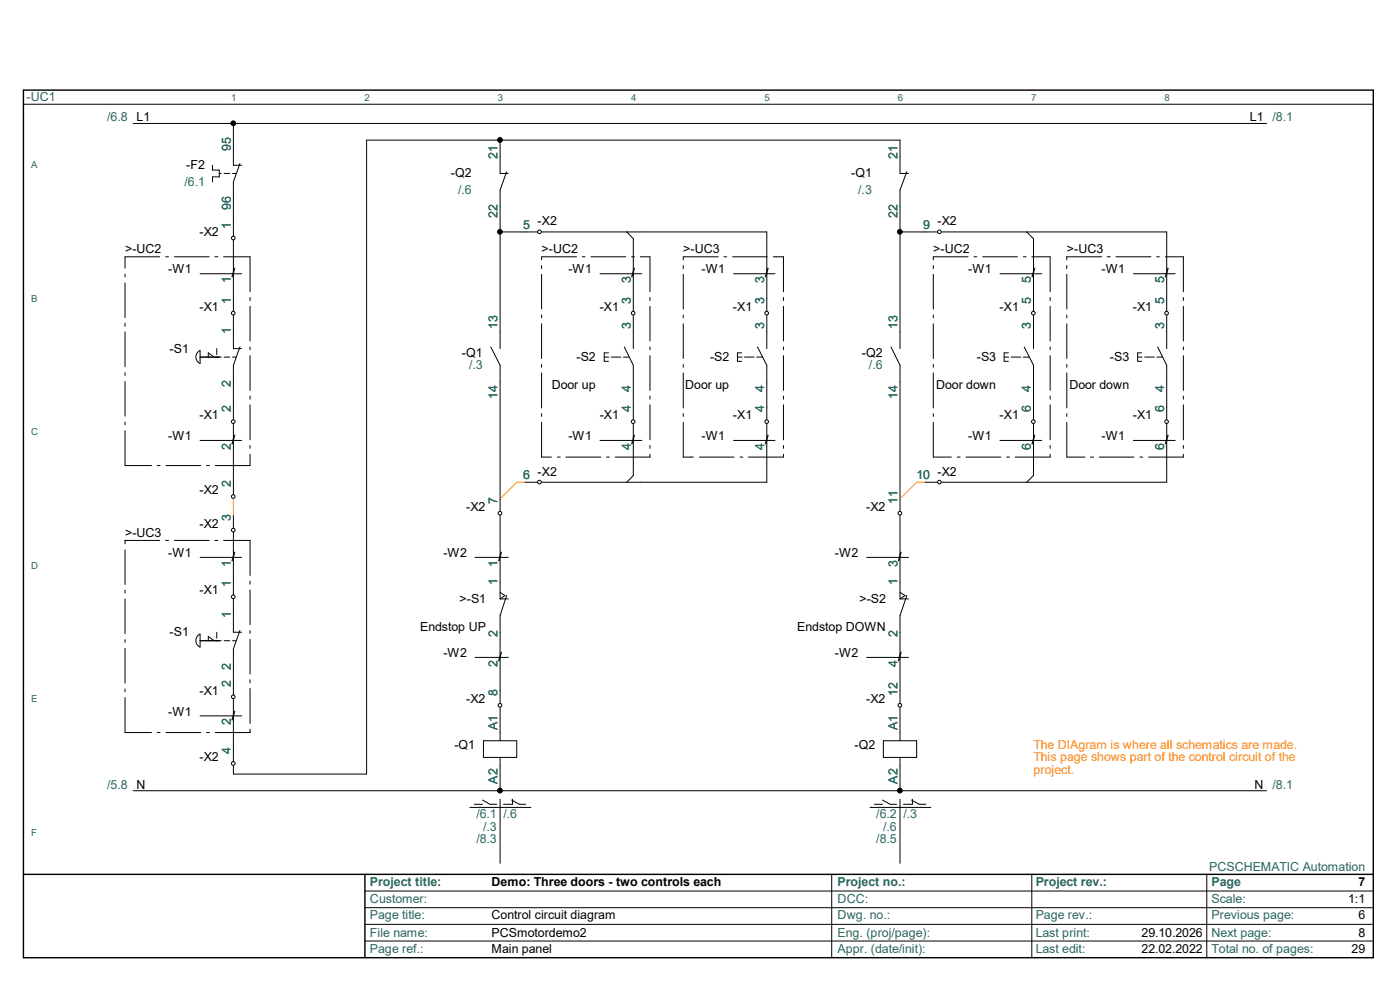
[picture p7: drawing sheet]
<svg xmlns="http://www.w3.org/2000/svg" width="420mm" height="297mm" viewBox="0 0 420 297" stroke-linecap="round" stroke-linejoin="round" font-family="sans-serif">
<path d="M7 27h405v260h-405zM7 262h405M109.5 262v25" fill="none" stroke="#000" stroke-width=".42"/>
<g fill="none" stroke="#000" stroke-width=".3">
<path d="M7.3 31.2h404.7M40 37h340M70 37v12.5h2.5M63.8 49.5v1.5h2v2h-2v1.5M65.8 52h.6M67.2 52h1.7M69.8 52h1.1M72 49l-2 5.5v16.3M150 42v10h2.5M152 51.5l-2 5.5v47.5M272 51.5l-2 5.5v47.5M272.5 52h-2.5v-10h-160v190h-40v-2.5"/>
<path d="M47.9 77h-10.4v3.3M49.7 77h.8M52.3 77h10.4M64.4 77h1M67.1 77h7.9v10.5M70 72v21.2M150 69.5h11.3M162.5 69.5h67.5v23.7M162.5 79.6v.9M173 77h-10.5v.9M174.7 77h.8M177.3 77h10.4"/>
<path d="M188 69.5l2 2v21.7M189.5 77h.8M192.1 77h2.9v10.5M205 79.6v.9M215.5 77h-10.5v.9M217.2 77h.8M219.8 77h10.4M232 77h3v10.5M270 69.5h11.3M280 79.6v.9M282.5 69.5h67.5v23.7M290.4 77h-10.4v.9"/>
<path d="M292.2 77h.8M294.8 77h10.4M307 77h.8M308 69.5l2 2v21.7M309.5 77h5.5v10.5M320 79.6v.9M330.5 77h-10.5v.9M332.1 77h1M334.8 77h10.5M347 77h.8M349.6 77h5.4v10.5M37.5 82.1v.9"/>
<path d="M37.5 84.8v10.4M37.5 96.9v.9M37.5 99.5v10.4M60 82h12.5M70 94.5v10h2.5M75 89.2v.9M75 91.8v10.4M162.5 82.2v10.4M162.5 94.4v.9M162.5 97v10.4M180 82h12.5M190 94.5v10"/>
<path d="M195 89.2v.9M195 91.8v10.4M205 82.2v10.4M205 94.4v.9M205 97v10.4M220 82h12.5M230 94.5v10M235 89.2v.9M235 91.8v10.4M280 82.2v10.4M280 94.4v.9M280 97v10.4"/>
<path d="M300 82h12.5M310 94.5v10M315 89.2v.9M315 91.8v10.4M320 82.2v10.4M320 94.4v.9M320 97v10.4M340 82h12.6M350 94.5v10M355 89.2v.9M355 91.8v10.4M37.5 111.7v.8"/>
<path d="M37.5 114.3v10.4M60 108.9a2.16 2.16 0 0 1-1.2-1.9 2.16 2.16 0 0 1 1.2-2v4M60 107h6.4M62.5 107v-1.3l1.8 1.3M65 104.5v1.8M67.2 107h1.7M69.8 107h1M72 104l-2 5.5v16.2M75 104v.8M75 106.6v10.4M75 118.7v.9M147.2 104l2.8 5.5v43.7"/>
<path d="M162.5 109.2v.9M162.5 111.8v10.5M181.3 107h1.3M182.5 105.7h-1.2v2.6h1.2M183.4 107h2.9M187 107h1.7M187.3 104l2.7 5.5v16.2M195 104v.8M195 106.6v10.4M195 118.7v.9M205 109.2v.9M205 111.8v10.5"/>
<path d="M221.2 107h1.5M222.5 105.7h-1.3v2.6h1.3M223.4 107h2.8M227 107h1.8M227.2 104l2.8 5.5v16.2M235 104v.8M235 106.6v10.4M235 118.7v.9M267.3 104l2.7 5.5v43.7M280 109.2v.9M280 111.8v10.5M301.2 107h1.4"/>
<path d="M302.5 105.7h-1.3v2.6h1.3M303.4 107h2.8M307 107h1.8M307.3 104l2.7 5.5v16.2M315 104v.8M315 106.6v10.4M315 118.7v.9M320 109.2v.9M320 111.8v10.5M341.3 107h1.3M342.5 105.7h-1.2v2.6h1.2M343.4 107h2.9"/>
<path d="M347 107h1.7M347.3 104l2.7 5.5v16.2M355 104v.8M355 106.6v10.4M355 118.7v.9M37.5 129v10.5h8M37.5 126.5v.8M47.2 139.5h.8M49.8 139.5h10.4M60 132h12.5M62 139.5h.8M70 127v21.3"/>
<path d="M75 121.3v10.5M75 133.5v.9M75 136.1v3.4h-10.4M162.5 126.6v10.4h2.9M162.5 124v.8M167.2 137h.9M169.8 137h10.5M180 132h12.5M181.9 137h.9M190 127v15.5l-2 2M195 121.3v10.5M195 133.5v.9"/>
<path d="M195 136.1v.9h-10.4M205 126.6v10.4h3M205 124v.8M209.8 137h10.4M220 132h12.5M222 137h.8M230 127v17.5h-67.5M235 136.1v.9h-10.5M235 121.3v10.5M235 133.5v.9M280 126.6v10.4h5.4M280 124v.8"/>
<path d="M287.2 137h.8M289.8 137h10.4M300 132h12.5M302 137h.9M310 127v15.5l-2 2M315 136.1v.9h-10.5M315 121.3v10.5M315 133.5v.9M320 126.6v10.4h5.5M320 124v.8M327.2 137h.9M329.8 137h10.4"/>
<path d="M340 132h12.6M342 137h.8M350 127v17.5h-67.5M355 136.1v.9h-10.4M355 121.3v10.5M355 133.5v.9M70 154.5v3.7M70 159.5v18.7M150 154.5v25M157.5 144.5h3.8M270 154.5v25M277.5 144.5h3.8"/>
<path d="M37.5 164.8v10.4M37.5 176.9v.9M37.5 179.5v10.4M47.9 162h-10.4v1M49.7 162h.8M52.3 162h10.4M60 167h12.5M64.4 162h1M67.1 162h7.9v10.5M70 179.5v10h2.5M75 174.2v.9M75 176.8v10.4"/>
<path d="M142.5 167h10M150 179.5h2.5M150 177.5l1.5 1-1.5 1M152 178.5l-2 6v26.2M260 167h12.5M270 179.5h2.5M270 177.5l1.5 1-1.5 1M272 178.5l-2 6v26.2M37.5 191.7v.8M37.5 194.3v10.4M60 190v3.9a2.16 2.16 0 0 1-1.2-1.9 2.16 2.16 0 0 1 1.2-2M60 192h6.4"/>
<path d="M62.5 192v-1.2l1.8 1.2M65 189.5v1.8M67.2 192h1.7M69.8 192h1M72 189l-2 5.5v13.8M75 189v.8M75 191.6v10.4M142.5 197h10M260 197h12.5M37.5 206.5v.8M37.5 209v10.5h8M47.2 219.5h.8"/>
<path d="M49.8 219.5h10.4M60 214.5h12.5M62 219.5h.8M70 209.5v18.8M75 203.7v.9M75 206.3v10.5M75 218.5v1h-10.4M150 212v10M270 212v10M40 237h340M144.8 239.8l2.2 1.2h2M145 222h10v5h-10z"/>
<path d="M150 227v10M150 239.5v19.2M153.5 239.8l2.3 1.2h1.9M153.8 239.5v1.5h-2.8M264.8 239.8l2.2 1.2h2M265 222h10v5h-10zM270 227v10M270 239.5v19.2M273.5 239.8l2.3 1.2h2M273.7 239.5v1.5h-2.7M141 242h18.3M142.2 241h2.6"/>
<path d="M261 242h18.2M262.3 241h2.5M109.5 272h302.2M109.5 277h302.2M109.5 267h302.5M249.5 262v25M309.5 262v25M362 262v25M109.5 282h302.2"/>
<circle cx="70" cy="37" r=".72"/>
<circle cx="150" cy="42" r=".72"/>
<circle cx="70" cy="71.3" r=".55"/>
<circle cx="150" cy="69.5" r=".72"/>
<circle cx="161.8" cy="69.5" r=".55"/>
<circle cx="270" cy="69.5" r=".72"/>
<circle cx="281.8" cy="69.5" r=".55"/>
<circle cx="70" cy="93.9" r=".55"/>
<circle cx="189.9" cy="93.9" r=".55"/>
<circle cx="230" cy="93.9" r=".55"/>
<circle cx="310" cy="93.9" r=".55"/>
<circle cx="350" cy="93.9" r=".55"/>
<circle cx="70" cy="126.4" r=".55"/>
<circle cx="189.9" cy="126.4" r=".55"/>
<circle cx="230" cy="126.4" r=".55"/>
<circle cx="310" cy="126.4" r=".55"/>
<circle cx="350" cy="126.4" r=".55"/>
<circle cx="70" cy="148.8" r=".55"/>
<circle cx="70" cy="158.9" r=".55"/>
<circle cx="150" cy="153.8" r=".55"/>
<circle cx="161.8" cy="144.5" r=".55"/>
<circle cx="270" cy="153.8" r=".55"/>
<circle cx="281.8" cy="144.5" r=".55"/>
<circle cx="70" cy="178.9" r=".55"/>
<circle cx="70" cy="208.8" r=".55"/>
<circle cx="150" cy="211.4" r=".55"/>
<circle cx="270" cy="211.4" r=".55"/>
<circle cx="70" cy="228.8" r=".55"/>
<circle cx="150" cy="236.9" r=".72"/>
<circle cx="270" cy="236.9" r=".72"/>
</g>
<g fill="#000">
<circle cx="70" cy="37" r=".72"/>
<circle cx="150" cy="42" r=".72"/>
<circle cx="150" cy="69.5" r=".72"/>
<circle cx="270" cy="69.5" r=".72"/>
<circle cx="150" cy="236.9" r=".72"/>
<circle cx="270" cy="236.9" r=".72"/>
</g>
<path d="M70 149.5v5M157.5 144.5h-2.5l-5 5M277.5 144.5h-2.5l-5 5" fill="none" stroke="#ff8000" stroke-width=".3"/>
<g font-size="3.7" fill="#27675f">
<text x="8" y="30.2">-UC1</text>
<text x="32.2" y="36.4">/6.8</text>
<text x="381.8" y="36.4">/8.1</text>
<text x="69.2" y="45.2" transform="rotate(-90 69.2 45.2)">95</text>
<text x="149.3" y="47.8" transform="rotate(-90 149.3 47.8)">21</text>
<text x="269.2" y="47.8" transform="rotate(-90 269.2 47.8)">21</text>
<text x="55.4" y="55.7">/6.1</text>
<text x="137.4" y="58.2">/.6</text>
<text x="257.5" y="58.2">/.3</text>
<text x="69.2" y="63" transform="rotate(-90 69.2 63)">96</text>
<text x="149.3" y="65.4" transform="rotate(-90 149.3 65.4)">22</text>
<text x="269.2" y="65.4" transform="rotate(-90 269.2 65.4)">22</text>
<text x="69.2" y="68.5" transform="rotate(-90 69.2 68.5)">1</text>
<text x="157" y="68.7">5</text>
<text x="276.9" y="68.7">9</text>
<text x="69.2" y="84.8" transform="rotate(-90 69.2 84.8)">1</text>
<text x="189.2" y="84.8" transform="rotate(-90 189.2 84.8)">3</text>
<text x="229.3" y="84.8" transform="rotate(-90 229.3 84.8)">3</text>
<text x="309.3" y="84.8" transform="rotate(-90 309.3 84.8)">5</text>
<text x="349.2" y="84.8" transform="rotate(-90 349.2 84.8)">5</text>
<text x="69.2" y="91" transform="rotate(-90 69.2 91)">1</text>
<text x="189.2" y="91" transform="rotate(-90 189.2 91)">3</text>
<text x="229.3" y="91" transform="rotate(-90 229.3 91)">3</text>
<text x="309.3" y="91" transform="rotate(-90 309.3 91)">5</text>
<text x="349.2" y="91" transform="rotate(-90 349.2 91)">5</text>
<text x="69.2" y="100.2" transform="rotate(-90 69.2 100.2)">1</text>
<text x="149.3" y="98.7" transform="rotate(-90 149.3 98.7)">13</text>
<text x="189.2" y="98.7" transform="rotate(-90 189.2 98.7)">3</text>
<text x="229.3" y="98.7" transform="rotate(-90 229.3 98.7)">3</text>
<text x="269.2" y="98.7" transform="rotate(-90 269.2 98.7)">13</text>
<text x="309.3" y="98.7" transform="rotate(-90 309.3 98.7)">3</text>
<text x="349.2" y="98.7" transform="rotate(-90 349.2 98.7)">3</text>
<text x="140.7" y="110.6">/.3</text>
<text x="260.7" y="110.6">/.6</text>
<text x="69.2" y="115.9" transform="rotate(-90 69.2 115.9)">2</text>
<text x="149.3" y="119.5" transform="rotate(-90 149.3 119.5)">14</text>
<text x="189.2" y="117.3" transform="rotate(-90 189.2 117.3)">4</text>
<text x="229.3" y="117.3" transform="rotate(-90 229.3 117.3)">4</text>
<text x="269.2" y="119.5" transform="rotate(-90 269.2 119.5)">14</text>
<text x="309.3" y="117.3" transform="rotate(-90 309.3 117.3)">4</text>
<text x="349.2" y="117.3" transform="rotate(-90 349.2 117.3)">4</text>
<text x="69.2" y="123.5" transform="rotate(-90 69.2 123.5)">2</text>
<text x="189.2" y="123.5" transform="rotate(-90 189.2 123.5)">4</text>
<text x="229.3" y="123.5" transform="rotate(-90 229.3 123.5)">4</text>
<text x="309.3" y="123.5" transform="rotate(-90 309.3 123.5)">6</text>
<text x="349.2" y="123.5" transform="rotate(-90 349.2 123.5)">6</text>
<text x="69.2" y="134.9" transform="rotate(-90 69.2 134.9)">2</text>
<text x="189.2" y="134.9" transform="rotate(-90 189.2 134.9)">4</text>
<text x="229.3" y="134.9" transform="rotate(-90 229.3 134.9)">4</text>
<text x="309.3" y="134.9" transform="rotate(-90 309.3 134.9)">6</text>
<text x="349.2" y="134.9" transform="rotate(-90 349.2 134.9)">6</text>
<text x="157" y="143.7">6</text>
<text x="274.9" y="143.7">10</text>
<text x="69.2" y="146" transform="rotate(-90 69.2 146)">2</text>
<text x="149.3" y="151" transform="rotate(-90 149.3 151)">7</text>
<text x="269.2" y="151" transform="rotate(-90 269.2 151)">11</text>
<text x="69.2" y="156" transform="rotate(-90 69.2 156)">3</text>
<text x="69.2" y="169.8" transform="rotate(-90 69.2 169.8)">1</text>
<text x="149.3" y="169.8" transform="rotate(-90 149.3 169.8)">1</text>
<text x="269.2" y="169.8" transform="rotate(-90 269.2 169.8)">3</text>
<text x="69.2" y="176" transform="rotate(-90 69.2 176)">1</text>
<text x="149.3" y="175.3" transform="rotate(-90 149.3 175.3)">1</text>
<text x="269.2" y="175.3" transform="rotate(-90 269.2 175.3)">1</text>
<text x="69.2" y="185.3" transform="rotate(-90 69.2 185.3)">1</text>
<text x="149.3" y="190.8" transform="rotate(-90 149.3 190.8)">2</text>
<text x="269.2" y="190.8" transform="rotate(-90 269.2 190.8)">2</text>
<text x="69.2" y="200.9" transform="rotate(-90 69.2 200.9)">2</text>
<text x="149.3" y="199.9" transform="rotate(-90 149.3 199.9)">2</text>
<text x="269.2" y="199.9" transform="rotate(-90 269.2 199.9)">4</text>
<text x="69.2" y="206" transform="rotate(-90 69.2 206)">2</text>
<text x="149.3" y="208.5" transform="rotate(-90 149.3 208.5)">8</text>
<text x="269.2" y="208.5" transform="rotate(-90 269.2 208.5)">12</text>
<text x="69.2" y="217.3" transform="rotate(-90 69.2 217.3)">2</text>
<text x="149.3" y="218.8" transform="rotate(-90 149.3 218.8)">A1</text>
<text x="269.2" y="218.8" transform="rotate(-90 269.2 218.8)">A1</text>
<text x="69.2" y="226" transform="rotate(-90 69.2 226)">4</text>
<text x="32.2" y="236.4">/5.8</text>
<text x="149.3" y="234.9" transform="rotate(-90 149.3 234.9)">A2</text>
<text x="269.2" y="234.9" transform="rotate(-90 269.2 234.9)">A2</text>
<text x="381.8" y="236.4">/8.1</text>
<text x="142.9" y="245.2">/6.1</text>
<text x="151" y="245.2">/.6</text>
<text x="262.9" y="245.2">/6.2</text>
<text x="271" y="245.2">/.3</text>
<text x="144.9" y="249">/.3</text>
<text x="264.9" y="249">/.6</text>
<text x="142.9" y="252.7">/8.3</text>
<text x="262.9" y="252.7">/8.5</text>
<text x="362.8" y="260.9">PCSCHEMATIC Automation</text>
<text x="111" y="265.6">Project title:</text>
<text x="251.3" y="265.6">Project no.:</text>
<text x="310.7" y="265.6">Project rev.:</text>
<text x="363.5" y="265.6">Page</text>
<text x="111" y="270.7">Customer:</text>
<text x="111" y="275.5">Page title:</text>
<text x="251.3" y="275.5">Dwg. no.:</text>
<text x="251.3" y="270.7">DCC:</text>
<text x="310.7" y="275.5">Page rev.:</text>
<text x="363.5" y="275.5">Previous page:</text>
<text x="363.5" y="270.7">Scale:</text>
<text x="111" y="280.7">File name:</text>
<text x="251.3" y="280.7">Eng. (proj/page):</text>
<text x="310.7" y="280.7">Last print:</text>
<text x="363.5" y="280.7">Next page:</text>
<text x="111" y="285.5">Page ref.:</text>
<text x="251.3" y="285.5">Appr. (date/init):</text>
<text x="310.7" y="285.5">Last edit:</text>
<text x="363.5" y="285.5">Total no. of pages:</text>
</g>
<g font-size="3.7">
<text x="41" y="36.4">L1</text>
<text x="375" y="36.4">L1</text>
<text x="55.9" y="50.6">-F2</text>
<text x="135.3" y="53.2">-Q2</text>
<text x="255.4" y="53.2">-Q1</text>
<text x="59.9" y="70.7">-X2</text>
<text x="161.3" y="67.6">-X2</text>
<text x="281.3" y="67.6">-X2</text>
<text x="37.5" y="75.9">&gt;-UC2</text>
<text x="162.5" y="75.9">&gt;-UC2</text>
<text x="205" y="75.9">&gt;-UC3</text>
<text x="280" y="75.9">&gt;-UC2</text>
<text x="320" y="75.9">&gt;-UC3</text>
<text x="50.5" y="81.9">-W1</text>
<text x="69.5" y="83.1">/</text>
<text x="170.5" y="81.9">-W1</text>
<text x="189.5" y="83.1">/</text>
<text x="210.5" y="81.9">-W1</text>
<text x="229.5" y="83.1">/</text>
<text x="290.5" y="81.9">-W1</text>
<text x="309.5" y="83.1">/</text>
<text x="330.5" y="81.9">-W1</text>
<text x="349.5" y="83.1">/</text>
<text x="59.9" y="93.1">-X1</text>
<text x="179.9" y="93.1">-X1</text>
<text x="219.9" y="93.1">-X1</text>
<text x="299.9" y="93.1">-X1</text>
<text x="339.9" y="93.1">-X1</text>
<text x="50.9" y="105.7">-S1</text>
<text x="138.6" y="106.9">-Q1</text>
<text x="258.6" y="106.9">-Q2</text>
<text x="173" y="108.2">-S2</text>
<text x="213" y="108.2">-S2</text>
<text x="293" y="108.2">-S3</text>
<text x="333" y="108.2">-S3</text>
<text x="165.5" y="116.5">Door up</text>
<text x="205.6" y="116.5">Door up</text>
<text x="280.8" y="116.5">Door down</text>
<text x="320.8" y="116.5">Door down</text>
<text x="59.9" y="125.6">-X1</text>
<text x="179.9" y="125.6">-X1</text>
<text x="219.9" y="125.6">-X1</text>
<text x="299.9" y="125.6">-X1</text>
<text x="339.9" y="125.6">-X1</text>
<text x="50.5" y="131.9">-W1</text>
<text x="170.5" y="131.9">-W1</text>
<text x="210.5" y="131.9">-W1</text>
<text x="290.5" y="131.9">-W1</text>
<text x="330.5" y="131.9">-W1</text>
<text x="69.5" y="133.2">/</text>
<text x="189.5" y="133.2">/</text>
<text x="229.5" y="133.2">/</text>
<text x="309.5" y="133.2">/</text>
<text x="349.5" y="133.2">/</text>
<text x="161.3" y="142.6">-X2</text>
<text x="281.3" y="142.6">-X2</text>
<text x="59.9" y="148.2">-X2</text>
<text x="139.9" y="153.2">-X2</text>
<text x="259.8" y="153.2">-X2</text>
<text x="37.5" y="160.9">&gt;-UC3</text>
<text x="59.9" y="158.1">-X2</text>
<text x="50.5" y="167">-W1</text>
<text x="133" y="167">-W2</text>
<text x="250.4" y="167">-W2</text>
<text x="69.5" y="168.1">/</text>
<text x="149.5" y="168.1">/</text>
<text x="269.5" y="168.1">/</text>
<text x="59.9" y="178.1">-X1</text>
<text x="137.8" y="180.7">&gt;-S1</text>
<text x="257.8" y="180.7">&gt;-S2</text>
<text x="50.9" y="190.7">-S1</text>
<text x="126.1" y="189">Endstop UP</text>
<text x="239.2" y="189">Endstop DOWN</text>
<text x="133" y="196.9">-W2</text>
<text x="250.4" y="196.9">-W2</text>
<text x="149.5" y="198.2">/</text>
<text x="269.5" y="198.2">/</text>
<text x="59.9" y="208.2">-X1</text>
<text x="50.5" y="214.4">-W1</text>
<text x="69.5" y="215.6">/</text>
<text x="139.9" y="210.6">-X2</text>
<text x="259.8" y="210.6">-X2</text>
<text x="136.3" y="224.4">-Q1</text>
<text x="256.4" y="224.4">-Q2</text>
<text x="59.9" y="228.2">-X2</text>
<text x="41" y="236.4">N</text>
<text x="376.3" y="236.4">N</text>
<text x="147.5" y="265.6">Demo: Three doors - two controls each</text>
<text x="407.5" y="265.6">7</text>
<text x="147.5" y="275.5">Control circuit diagram</text>
<text x="404.5" y="270.7">1:1</text>
<text x="407.5" y="275.5">6</text>
<text x="147.5" y="280.7">PCSmotordemo2</text>
<text x="342.5" y="280.7">29.10.2026</text>
<text x="407.5" y="280.7">8</text>
<text x="147.5" y="285.5">Main panel</text>
<text x="342.5" y="285.5">22.02.2022</text>
<text x="405.5" y="285.5">29</text>
</g>
<g font-size="3.7" fill="#ff8000">
<text x="310" y="224.4">The DIAgram is where all schematics are made.</text>
<text x="310" y="228.2">This page shows part of the control circuit of the</text>
<text x="310" y="232">project.</text>
</g>
<g font-size="2.9" fill="#27675f">
<text x="69.3" y="30.4">1</text>
<text x="109.3" y="30.4">2</text>
<text x="149.4" y="30.4">3</text>
<text x="189.3" y="30.4">4</text>
<text x="229.4" y="30.4">5</text>
<text x="269.3" y="30.4">6</text>
<text x="309.4" y="30.4">7</text>
<text x="349.3" y="30.4">8</text>
<text x="9.3" y="50.4">A</text>
<text x="9.3" y="90.4">B</text>
<text x="9.3" y="130.5">C</text>
<text x="9.3" y="170.4">D</text>
<text x="9.3" y="210.4">E</text>
<text x="9.3" y="250.4">F</text>
</g>
</svg>
